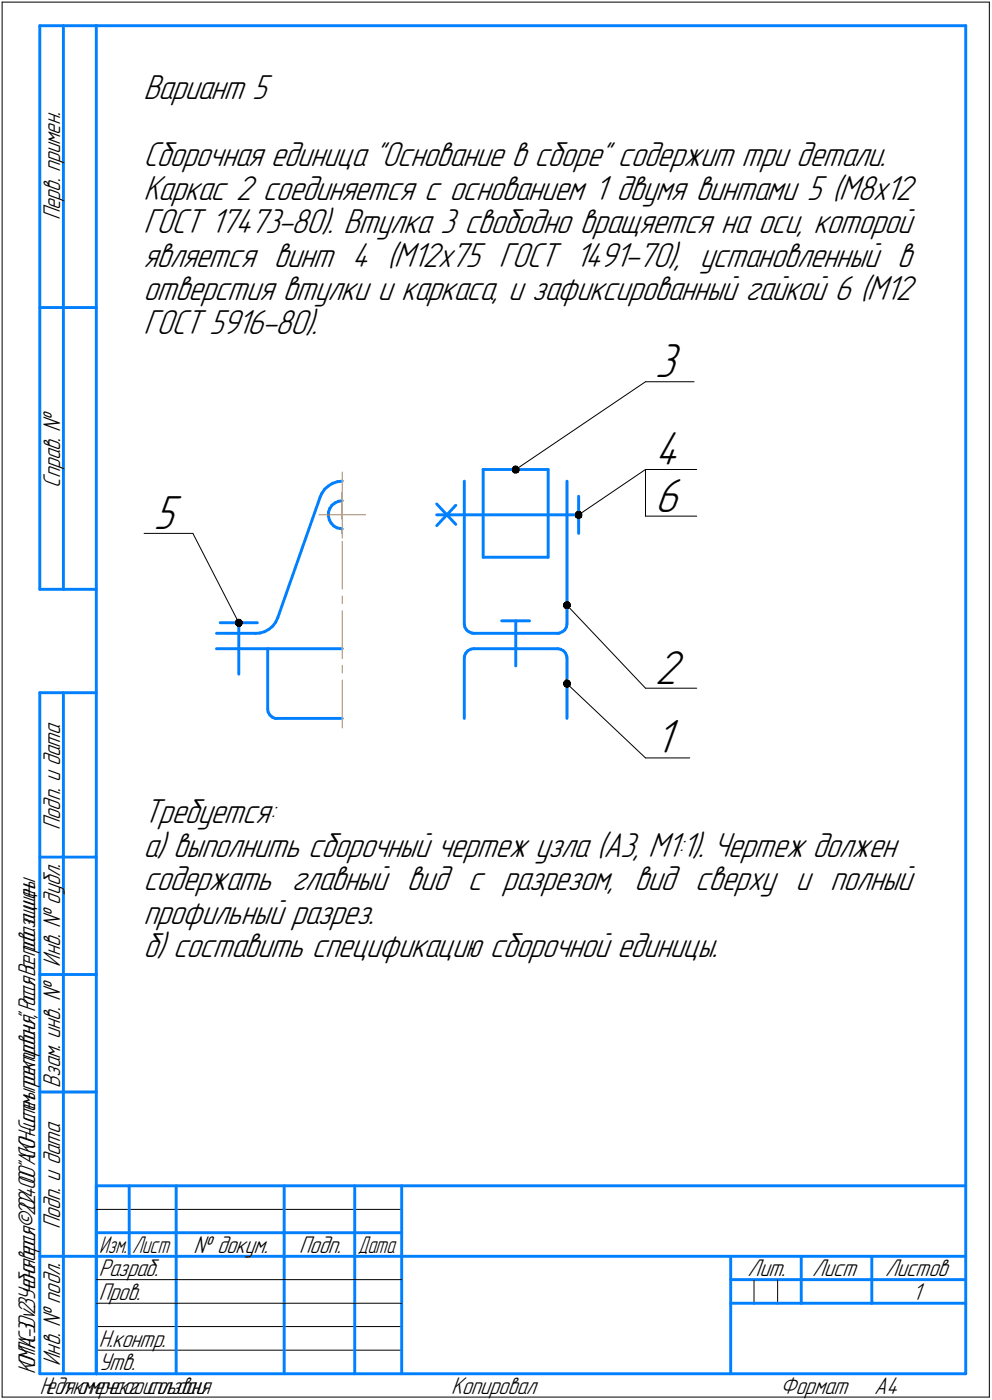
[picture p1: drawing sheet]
<svg xmlns="http://www.w3.org/2000/svg" width="211mm" height="298mm" viewBox="0 0 211 298" stroke-linecap="round" stroke-linejoin="round" font-family="sans-serif">
<g fill="none" stroke="#000" stroke-width=".21">
<path d="M.5 .5h210zM.5 .5v297zM210.5 .5v297zM109.7 100l27.6-18.7zM137.3 81.3h10.4zM137.3 100v9.9zM137.3 100h10.9zM30.6 113.6h10.4zM41 113.6l9.8 19zM123.1 109.6l14.2-9.6zM137.3 109.9h10.9zM120.6 128.9l16.7 17.6z"/>
<path d="M120.6 145.6l16.7 15.8zM137.3 146.5h10.9zM137.3 161.4h9.5zM20.5 257.5h65zM20.5 272.5h17zM20.5 277.5h17zM37.5 272.5h23zM37.5 277.5h23zM60.5 272.5h15zM60.5 277.5h15zM75.5 272.5h10zM75.5 277.5h10z"/>
<path d="M160.4 272.5v5zM165.4 272.5v5zM.5 297.5h210zM20.5 282.4h65zM20.5 287.5h65z"/>
</g>
<g fill="none" stroke="#0080ff" stroke-width=".62">
<path d="M8.5 5.5v120zM8.5 5.5h12zM13.5 5.5v120zM20.5 5.5h185zM20.5 5.5v287zM205.5 5.5v287zM8.5 65.5h12zM102.8 100v18.6zM102.8 100h13.8zM116.6 100v18.6zM68.1 105.8l-9 25.7zM68.5 105l-.4 .8z"/>
<path d="M69.1 104.1l.8-.6zM69.1 104.1l-.6 .9zM69.9 109.1v.7zM69.9 109.8l.1 .9zM69.9 103.5l.9-.6zM70 110.7l.4 .7zM70.2 108.3l-.3 .8zM70.4 111.4l.6 .6zM70.6 107.6l.7-.5zM70.6 107.6l-.4 .7zM70.8 102.9l1-.3zM71 112l.7 .4z"/>
<path d="M71.3 107.1l.7-.4zM71.7 112.4l.8 .2zM71.8 102.6l1-.2zM72 106.7l.8-.1zM72.5 112.6h.3zM92.9 109.6h30.2zM92.9 107.3l4.1 4.3zM97 107.6l-4.1 4.3zM98.8 102.4v30.5zM102.8 118.6h13.8zM120.6 102.4v30.5zM123.1 105.7v3.9z"/>
<path d="M123.1 109.6v4zM8.5 125.5h12zM46.1 138.1h26.7zM46.1 134.8h8.3zM46.8 132.6h8zM50.8 132.6v10.9zM54.4 134.8h.9zM55.3 134.8l1-.3zM56.3 134.5l.9-.5zM57 138.1v12.9zM57.2 134l.8-.7zM58.6 132.5l-.6 .8z"/>
<path d="M59.1 131.5l-.5 1zM98.8 132.9l.1 .6zM98.8 139.6v.5zM98.9 133.5l.3 .6zM99.1 139l-.3 .6zM99.2 134.1l.5 .4zM99.5 138.6l.6-.4zM99.5 138.6l-.4 .4zM99.7 134.5l.7 .3zM100.1 138.2l.7-.1zM100.4 134.8h.4zM100.8 138.1h17.8z"/>
<path d="M100.8 134.8h17.8zM106.7 132.2h3zM109.7 132.2v9.6zM109.7 132.2h3zM118.6 138.1l.7 .1zM118.6 134.8h.4zM119 134.8l.7-.3zM119.3 138.2l.6 .4zM119.7 134.5l.5-.4zM119.9 138.6l.4 .4zM120.3 139l.3 .6zM120.5 133.5l-.3 .6z"/>
<path d="M120.6 139.6v.5zM120.6 132.9l-.1 .6zM8.5 147.5v145zM8.5 147.5h12zM13.5 147.5v145zM57 151l.1 .7zM57.1 151.7l.3 .5zM57.4 152.2l.5 .5zM57.9 152.7l.6 .3zM58.5 153h.4zM58.9 153h13.9zM98.8 140.1v12.9z"/>
<path d="M120.6 140.1v12.9zM8.5 182.5h12zM8.5 207.5h12zM8.5 232.5h12zM20.5 252.5h185zM20.5 252.5v40zM27.5 252.5v15zM37.5 252.5v25zM60.5 252.5v25zM75.5 252.5v25zM85.5 252.5v40zM8.5 267.5h12z"/>
<path d="M20.5 262.5h7zM20.5 267.5h7zM27.5 262.5h10zM27.5 267.5h10zM37.5 277.5v15zM37.5 262.5h23zM37.5 267.5h23zM60.5 277.5v15zM60.5 262.5h15zM60.5 267.5h15zM75.5 277.5v15zM75.5 262.5h10z"/>
<path d="M75.5 267.5h10zM85.5 267.5h120zM155.4 267.5v25zM155.4 272.5h15.1zM155.4 277.5h5zM160.4 277.5h5zM165.4 277.5h5.1zM170.5 267.5v10zM170.5 272.5h35zM170.5 277.5h15zM185.5 267.5v10zM185.5 277.5h20z"/>
<path d="M8.5 292.5h12zM20.5 292.5h185z"/>
</g>
<path d="M67.8 109.6h5zM72.8 115.3v10.1zM72.8 112.2v1.5zM72.8 100.5v10.1zM72.8 109.6h5zM72.8 104.6v5zM72.8 109.6v5zM72.8 130v10.2zM72.8 126.9v1.6zM72.8 144.8v10.2zM72.8 141.7v1.6z" fill="none" stroke="#ff8000" stroke-width=".21"/>
<g fill="#fff" stroke="#fff" stroke-width=".21">
<path d="M139.3 152.6h5.4zM139.3 152.7h5.4zM139.3 152.7h5.4zM139.3 152.8h5.4zM139.3 152.9h5.4zM139.3 152.9h5.4zM139.3 153h5.4zM139.3 153h5.4zM139.3 153.1h5.4zM139.3 153.1h5.4zM139.3 153.2h5.4zM139.3 153.2h5.4zM139.3 153.3h5.4zM139.3 153.4h5.4zM139.3 153.4h5.4zM139.3 153.5h5.4zM139.3 153.5h5.4zM139.3 153.6h5.4zM139.3 153.6h5.4zM139.3 153.7h5.4zM139.3 153.8h5.4zM139.3 153.8h5.4zM139.3 153.9h5.4zM139.3 153.9h5.4zM139.3 154h5.4zM139.3 154h5.4zM139.3 154.1h5.4zM139.3 154.1h5.4zM139.3 154.2h5.4zM139.3 154.3h5.4zM139.3 154.3h5.4zM139.3 154.4h5.4zM139.3 154.4h5.4zM139.3 154.5h5.4zM139.3 154.5h5.4zM139.3 154.6h5.4zM139.3 154.7h5.4zM139.3 154.7h5.4zM139.3 154.8h5.4zM139.3 154.8h5.4zM139.3 154.9h5.4zM139.3 154.9h5.4zM139.3 155h5.4zM139.3 155.1h5.4zM139.3 155.1h5.4zM139.3 155.2h5.4zM139.3 155.2h5.4zM139.3 155.3h5.4zM139.3 155.3h5.4zM139.3 155.4h5.4zM139.3 155.4h5.4zM139.3 155.5h5.4zM139.3 155.6h5.4zM139.3 155.6h5.4zM139.3 155.7h5.4zM139.3 155.7h5.4zM139.3 155.8h5.4zM139.3 155.8h5.4zM139.3 155.9h5.4zM139.3 156h5.4zM139.3 156h5.4zM139.3 156.1h5.4zM139.3 156.1h5.4zM139.3 156.2h5.4zM139.3 156.2h5.4zM139.3 156.3h5.4zM139.3 156.4h5.4zM139.3 156.4h5.4zM139.3 156.5h5.4zM139.3 156.5h5.4zM139.3 156.6h5.4zM139.3 156.6h5.4zM139.3 156.7h5.4zM139.3 156.7h5.4zM139.3 156.8h5.4zM139.3 156.9h5.4zM139.3 156.9h5.4zM139.3 157h5.4zM139.3 157h5.4zM139.3 157.1h5.4zM139.3 157.1h5.4zM139.3 157.2h5.4zM139.3 157.3h5.4zM139.3 157.3h5.4zM139.3 157.4h5.4zM139.3 157.4h5.4zM139.3 157.5h5.4zM139.3 157.5h5.4zM139.3 157.6h5.4zM139.3 157.6h5.4zM139.3 157.7h5.4zM139.3 157.8h5.4zM139.3 157.8h5.4zM139.3 157.9h5.4zM139.3 157.9h5.4zM139.3 158h5.4zM139.3 158h5.4zM139.3 158.1h5.4zM139.3 158.2h5.4zM139.3 158.2h5.4zM139.3 158.3h5.4zM139.3 158.3h5.4zM139.3 158.4h5.4zM139.3 158.4h5.4zM139.3 158.5h5.4zM139.3 158.6h5.4zM139.3 158.6h5.4zM139.3 158.7h5.4zM139.3 158.7h5.4zM139.3 158.8h5.4zM139.3 158.8h5.4zM139.3 158.9h5.4zM139.3 158.9h5.4zM139.3 159h5.4zM139.3 159.1h5.4zM139.3 159.1h5.4zM139.3 159.2h5.4zM139.3 159.2h5.4zM139.3 159.3h5.4zM139.3 159.3h5.4zM139.3 159.4h5.4zM139.3 159.5h5.4zM139.3 159.5h5.4zM139.3 159.6h5.4zM139.3 159.6h5.4zM139.3 159.7h5.4zM139.3 159.7h5.4zM139.3 159.8h5.4zM139.3 159.9h5.4zM139.3 159.9h5.4zM139.3 160h5.4zM139.3 160h5.4zM139.3 160.1h5.4zM139.3 160.1h5.4zM139.3 160.2h5.4zM139.3 160.2h5.4zM139.3 160.3h5.4zM139.3 160.4h5.4zM139.3 160.4h5.4zM139.3 160.5h5.4zM139.3 160.5h5.4zM139.3 160.6h5.4zM139.3 160.6h5.4zM139.3 160.7h5.4zM139.3 160.8h5.4zM139.3 160.8h5.4zM139.3 160.9h5.4zM139.3 160.9h5.4zM139.3 161h5.4zM139.3 161h5.4zM139.3 161.1h5.4zM139.3 161.1h5.4zM139.3 161.2h5.4zM139.3 161.3h5.4zM139.3 161.3h5.4zM139.3 161.4h5.4zM139.3 161.4h5.4zM139.3 161.5h5.4zM139.3 161.5h5.4zM139.3 161.6h5.4zM139.3 161.7h5.4zM139.3 161.7h5.4zM139.3 161.8h5.4zM139.3 161.8h5.4zM139.3 161.9h5.4zM139.3 161.9h5.4zM139.3 162h5.4zM139.3 162.1h5.4zM139.3 162.1h5.4zM139.3 162.2h5.4zM139.3 162.2h5.4zM139.3 162.3h5.4zM139.3 162.3h5.4zM139.3 162.4h5.4zM139.3 162.4h5.4z"/>
<path d="M139.3 137.8h6.9zM139.3 137.8h6.9zM139.3 137.9h6.9zM139.3 138h6.9zM139.3 138h6.9zM139.3 138.1h6.9zM139.3 138.1h6.9zM139.3 138.2h6.9zM139.3 138.2h6.9zM139.3 138.3h6.9zM139.3 138.3h6.9zM139.3 138.4h6.9zM139.3 138.5h6.9zM139.3 138.5h6.9zM139.3 138.6h6.9zM139.3 138.6h6.9zM139.3 138.7h6.9zM139.3 138.7h6.9zM139.3 138.8h6.9zM139.3 138.9h6.9zM139.3 138.9h6.9zM139.3 139h6.9zM139.3 139h6.9zM139.3 139.1h6.9zM139.3 139.1h6.9zM139.3 139.2h6.9zM139.3 139.2h6.9zM139.3 139.3h6.9zM139.3 139.4h6.9zM139.3 139.4h6.9zM139.3 139.5h6.9zM139.3 139.5h6.9zM139.3 139.6h6.9zM139.3 139.6h6.9zM139.3 139.7h6.9zM139.3 139.8h6.9zM139.3 139.8h6.9zM139.3 139.9h6.9zM139.3 139.9h6.9zM139.3 140h6.9zM139.3 140h6.9zM139.3 140.1h6.9zM139.3 140.2h6.9zM139.3 140.2h6.9zM139.3 140.3h6.9zM139.3 140.3h6.9zM139.3 140.4h6.9zM139.3 140.4h6.9zM139.3 140.5h6.9zM139.3 140.5h6.9zM139.3 140.6h6.9zM139.3 140.7h6.9zM139.3 140.7h6.9zM139.3 140.8h6.9zM139.3 140.8h6.9zM139.3 140.9h6.9zM139.3 140.9h6.9zM139.3 141h6.9zM139.3 141.1h6.9zM139.3 141.1h6.9zM139.3 141.2h6.9zM139.3 141.2h6.9zM139.3 141.3h6.9zM139.3 141.3h6.9zM139.3 141.4h6.9zM139.3 141.4h6.9zM139.3 141.5h6.9zM139.3 141.6h6.9zM139.3 141.6h6.9zM139.3 141.7h6.9zM139.3 141.7h6.9zM139.3 141.8h6.9zM139.3 141.8h6.9zM139.3 141.9h6.9zM139.3 142h6.9zM139.3 142h6.9zM139.3 142.1h6.9zM139.3 142.1h6.9zM139.3 142.2h6.9zM139.3 142.2h6.9zM139.3 142.3h6.9zM139.3 142.4h6.9zM139.3 142.4h6.9zM139.3 142.5h6.9zM139.3 142.5h6.9zM139.3 142.6h6.9zM139.3 142.6h6.9zM139.3 142.7h6.9zM139.3 142.7h6.9zM139.3 142.8h6.9zM139.3 142.9h6.9zM139.3 142.9h6.9zM139.3 143h6.9zM139.3 143h6.9zM139.3 143.1h6.9zM139.3 143.1h6.9zM139.3 143.2h6.9zM139.3 143.3h6.9zM139.3 143.3h6.9zM139.3 143.4h6.9zM139.3 143.4h6.9zM139.3 143.5h6.9zM139.3 143.5h6.9zM139.3 143.6h6.9zM139.3 143.7h6.9zM139.3 143.7h6.9zM139.3 143.8h6.9zM139.3 143.8h6.9zM139.3 143.9h6.9zM139.3 143.9h6.9zM139.3 144h6.9zM139.3 144h6.9zM139.3 144.1h6.9zM139.3 144.2h6.9zM139.3 144.2h6.9zM139.3 144.3h6.9zM139.3 144.3h6.9zM139.3 144.4h6.9zM139.3 144.4h6.9zM139.3 144.5h6.9zM139.3 144.6h6.9zM139.3 144.6h6.9zM139.3 144.7h6.9zM139.3 144.7h6.9zM139.3 144.8h6.9zM139.3 144.8h6.9zM139.3 144.9h6.9zM139.3 144.9h6.9zM139.3 145h6.9zM139.3 145.1h6.9zM139.3 145.1h6.9zM139.3 145.2h6.9zM139.3 145.2h6.9zM139.3 145.3h6.9zM139.3 145.3h6.9zM139.3 145.4h6.9zM139.3 145.5h6.9zM139.3 145.5h6.9zM139.3 145.6h6.9zM139.3 145.6h6.9zM139.3 145.7h6.9zM139.3 145.7h6.9zM139.3 145.8h6.9zM139.3 145.9h6.9zM139.3 145.9h6.9zM139.3 146h6.9zM139.3 146h6.9zM139.3 146.1h6.9zM139.3 146.1h6.9zM139.3 146.2h6.9zM139.3 146.2h6.9zM139.3 146.3h6.9zM139.3 146.4h6.9zM139.3 146.4h6.9zM139.3 146.5h6.9zM139.3 146.5h6.9zM139.3 146.6h6.9zM139.3 146.6h6.9zM139.3 146.7h6.9zM139.3 146.8h6.9zM139.3 146.8h6.9zM139.3 146.9h6.9zM139.3 146.9h6.9zM139.3 147h6.9zM139.3 147h6.9zM139.3 147.1h6.9zM139.3 147.2h6.9zM139.3 147.2h6.9zM139.3 147.3h6.9zM139.3 147.3h6.9zM139.3 147.4h6.9zM139.3 147.4h6.9zM139.3 147.5h6.9zM139.3 147.5h6.9zM139.3 147.6h6.9z"/>
<path d="M139.3 72.5h6.4zM139.3 72.6h6.4zM139.3 72.6h6.4zM139.3 72.7h6.4zM139.3 72.8h6.4zM139.3 72.8h6.4zM139.3 72.9h6.4zM139.3 72.9h6.4zM139.3 73h6.4zM139.3 73h6.4zM139.3 73.1h6.4zM139.3 73.2h6.4zM139.3 73.2h6.4zM139.3 73.3h6.4zM139.3 73.3h6.4zM139.3 73.4h6.4zM139.3 73.4h6.4zM139.3 73.5h6.4zM139.3 73.5h6.4zM139.3 73.6h6.4zM139.3 73.7h6.4zM139.3 73.7h6.4zM139.3 73.8h6.4zM139.3 73.8h6.4zM139.3 73.9h6.4zM139.3 73.9h6.4zM139.3 74h6.4zM139.3 74.1h6.4zM139.3 74.1h6.4zM139.3 74.2h6.4zM139.3 74.2h6.4zM139.3 74.3h6.4zM139.3 74.3h6.4zM139.3 74.4h6.4zM139.3 74.5h6.4zM139.3 74.5h6.4zM139.3 74.6h6.4zM139.3 74.6h6.4zM139.3 74.7h6.4zM139.3 74.7h6.4zM139.3 74.8h6.4zM139.3 74.8h6.4zM139.3 74.9h6.4zM139.3 75h6.4zM139.3 75h6.4zM139.3 75.1h6.4zM139.3 75.1h6.4zM139.3 75.2h6.4zM139.3 75.2h6.4zM139.3 75.3h6.4zM139.3 75.4h6.4zM139.3 75.4h6.4zM139.3 75.5h6.4zM139.3 75.5h6.4zM139.3 75.6h6.4zM139.3 75.6h6.4zM139.3 75.7h6.4zM139.3 75.7h6.4zM139.3 75.8h6.4zM139.3 75.9h6.4zM139.3 75.9h6.4zM139.3 76h6.4zM139.3 76h6.4zM139.3 76.1h6.4zM139.3 76.1h6.4zM139.3 76.2h6.4zM139.3 76.3h6.4zM139.3 76.3h6.4zM139.3 76.4h6.4zM139.3 76.4h6.4zM139.3 76.5h6.4zM139.3 76.5h6.4zM139.3 76.6h6.4zM139.3 76.7h6.4zM139.3 76.7h6.4zM139.3 76.8h6.4zM139.3 76.8h6.4zM139.3 76.9h6.4zM139.3 76.9h6.4zM139.3 77h6.4zM139.3 77h6.4zM139.3 77.1h6.4zM139.3 77.2h6.4zM139.3 77.2h6.4zM139.3 77.3h6.4zM139.3 77.3h6.4zM139.3 77.4h6.4zM139.3 77.4h6.4zM139.3 77.5h6.4zM139.3 77.6h6.4zM139.3 77.6h6.4zM139.3 77.7h6.4zM139.3 77.7h6.4zM139.3 77.8h6.4zM139.3 77.8h6.4zM139.3 77.9h6.4zM139.3 77.9h6.4zM139.3 78h6.4zM139.3 78.1h6.4zM139.3 78.1h6.4zM139.3 78.2h6.4zM139.3 78.2h6.4zM139.3 78.3h6.4zM139.3 78.3h6.4zM139.3 78.4h6.4zM139.3 78.5h6.4zM139.3 78.5h6.4zM139.3 78.6h6.4zM139.3 78.6h6.4zM139.3 78.7h6.4zM139.3 78.7h6.4zM139.3 78.8h6.4zM139.3 78.9h6.4zM139.3 78.9h6.4zM139.3 79h6.4zM139.3 79h6.4zM139.3 79.1h6.4zM139.3 79.1h6.4zM139.3 79.2h6.4zM139.3 79.2h6.4zM139.3 79.3h6.4zM139.3 79.4h6.4zM139.3 79.4h6.4zM139.3 79.5h6.4zM139.3 79.5h6.4zM139.3 79.6h6.4zM139.3 79.6h6.4zM139.3 79.7h6.4zM139.3 79.8h6.4zM139.3 79.8h6.4zM139.3 79.9h6.4zM139.3 79.9h6.4zM139.3 80h6.4zM139.3 80h6.4zM139.3 80.1h6.4zM139.3 80.2h6.4zM139.3 80.2h6.4zM139.3 80.3h6.4zM139.3 80.3h6.4zM139.3 80.4h6.4zM139.3 80.4h6.4zM139.3 80.5h6.4zM139.3 80.5h6.4zM139.3 80.6h6.4zM139.3 80.7h6.4zM139.3 80.7h6.4zM139.3 80.8h6.4zM139.3 80.8h6.4zM139.3 80.9h6.4zM139.3 80.9h6.4zM139.3 81h6.4zM139.3 81.1h6.4zM139.3 81.1h6.4zM139.3 81.2h6.4zM139.3 81.2h6.4zM139.3 81.3h6.4zM139.3 81.3h6.4zM139.3 81.4h6.4zM139.3 81.4h6.4zM139.3 81.5h6.4zM139.3 81.6h6.4zM139.3 81.6h6.4zM139.3 81.7h6.4zM139.3 81.7h6.4zM139.3 81.8h6.4zM139.3 81.8h6.4zM139.3 81.9h6.4zM139.3 82h6.4zM139.3 82h6.4zM139.3 82.1h6.4zM139.3 82.1h6.4zM139.3 82.2h6.4zM139.3 82.2h6.4zM139.3 82.3h6.4zM139.3 82.4h6.4z"/>
<path d="M139.3 91.2h6.9zM139.3 91.3h6.9zM139.3 91.3h6.9zM139.3 91.4h6.9zM139.3 91.4h6.9zM139.3 91.5h6.9zM139.3 91.6h6.9zM139.3 91.6h6.9zM139.3 91.7h6.9zM139.3 91.7h6.9zM139.3 91.8h6.9zM139.3 91.8h6.9zM139.3 91.9h6.9zM139.3 91.9h6.9zM139.3 92h6.9zM139.3 92.1h6.9zM139.3 92.1h6.9zM139.3 92.2h6.9zM139.3 92.2h6.9zM139.3 92.3h6.9zM139.3 92.3h6.9zM139.3 92.4h6.9zM139.3 92.5h6.9zM139.3 92.5h6.9zM139.3 92.6h6.9zM139.3 92.6h6.9zM139.3 92.7h6.9zM139.3 92.7h6.9zM139.3 92.8h6.9zM139.3 92.9h6.9zM139.3 92.9h6.9zM139.3 93h6.9zM139.3 93h6.9zM139.3 93.1h6.9zM139.3 93.1h6.9zM139.3 93.2h6.9zM139.3 93.2h6.9zM139.3 93.3h6.9zM139.3 93.4h6.9zM139.3 93.4h6.9zM139.3 93.5h6.9zM139.3 93.5h6.9zM139.3 93.6h6.9zM139.3 93.6h6.9zM139.3 93.7h6.9zM139.3 93.8h6.9zM139.3 93.8h6.9zM139.3 93.9h6.9zM139.3 93.9h6.9zM139.3 94h6.9zM139.3 94h6.9zM139.3 94.1h6.9zM139.3 94.1h6.9zM139.3 94.2h6.9zM139.3 94.3h6.9zM139.3 94.3h6.9zM139.3 94.4h6.9zM139.3 94.4h6.9zM139.3 94.5h6.9zM139.3 94.5h6.9zM139.3 94.6h6.9zM139.3 94.7h6.9zM139.3 94.7h6.9zM139.3 94.8h6.9zM139.3 94.8h6.9zM139.3 94.9h6.9zM139.3 94.9h6.9zM139.3 95h6.9zM139.3 95.1h6.9zM139.3 95.1h6.9zM139.3 95.2h6.9zM139.3 95.2h6.9zM139.3 95.3h6.9zM139.3 95.3h6.9zM139.3 95.4h6.9zM139.3 95.4h6.9zM139.3 95.5h6.9zM139.3 95.6h6.9zM139.3 95.6h6.9zM139.3 95.7h6.9zM139.3 95.7h6.9zM139.3 95.8h6.9zM139.3 95.8h6.9zM139.3 95.9h6.9zM139.3 96h6.9zM139.3 96h6.9zM139.3 96.1h6.9zM139.3 96.1h6.9zM139.3 96.2h6.9zM139.3 96.2h6.9zM139.3 96.3h6.9zM139.3 96.4h6.9zM139.3 96.4h6.9zM139.3 96.5h6.9zM139.3 96.5h6.9zM139.3 96.6h6.9zM139.3 96.6h6.9zM139.3 96.7h6.9zM139.3 96.7h6.9zM139.3 96.8h6.9zM139.3 96.9h6.9zM139.3 96.9h6.9zM139.3 97h6.9zM139.3 97h6.9zM139.3 97.1h6.9zM139.3 97.1h6.9zM139.3 97.2h6.9zM139.3 97.3h6.9zM139.3 97.3h6.9zM139.3 97.4h6.9zM139.3 97.4h6.9zM139.3 97.5h6.9zM139.3 97.5h6.9zM139.3 97.6h6.9zM139.3 97.6h6.9zM139.3 97.7h6.9zM139.3 97.8h6.9zM139.3 97.8h6.9zM139.3 97.9h6.9zM139.3 97.9h6.9zM139.3 98h6.9zM139.3 98h6.9zM139.3 98.1h6.9zM139.3 98.2h6.9zM139.3 98.2h6.9zM139.3 98.3h6.9zM139.3 98.3h6.9zM139.3 98.4h6.9zM139.3 98.4h6.9zM139.3 98.5h6.9zM139.3 98.6h6.9zM139.3 98.6h6.9zM139.3 98.7h6.9zM139.3 98.7h6.9zM139.3 98.8h6.9zM139.3 98.8h6.9zM139.3 98.9h6.9zM139.3 98.9h6.9zM139.3 99h6.9zM139.3 99.1h6.9zM139.3 99.1h6.9zM139.3 99.2h6.9zM139.3 99.2h6.9zM139.3 99.3h6.9zM139.3 99.3h6.9zM139.3 99.4h6.9zM139.3 99.5h6.9zM139.3 99.5h6.9zM139.3 99.6h6.9zM139.3 99.6h6.9zM139.3 99.7h6.9zM139.3 99.7h6.9zM139.3 99.8h6.9zM139.3 99.9h6.9zM139.3 99.9h6.9zM139.3 100h6.9zM139.3 100h6.9zM139.3 100.1h6.9zM139.3 100.1h6.9zM139.3 100.2h6.9zM139.3 100.2h6.9zM139.3 100.3h6.9zM139.3 100.4h6.9zM139.3 100.4h6.9zM139.3 100.5h6.9zM139.3 100.5h6.9zM139.3 100.6h6.9zM139.3 100.6h6.9zM139.3 100.7h6.9zM139.3 100.8h6.9zM139.3 100.8h6.9zM139.3 100.9h6.9zM139.3 100.9h6.9zM139.3 101h6.9zM139.3 101h6.9zM139.3 101.1h6.9z"/>
<path d="M139.3 101.1h6.9zM139.3 101.2h6.9zM139.3 101.3h6.9zM139.3 101.3h6.9zM139.3 101.4h6.9zM139.3 101.4h6.9zM139.3 101.5h6.9zM139.3 101.5h6.9zM139.3 101.6h6.9zM139.3 101.7h6.9zM139.3 101.7h6.9zM139.3 101.8h6.9zM139.3 101.8h6.9zM139.3 101.9h6.9zM139.3 101.9h6.9zM139.3 102h6.9zM139.3 102.1h6.9zM139.3 102.1h6.9zM139.3 102.2h6.9zM139.3 102.2h6.9zM139.3 102.3h6.9zM139.3 102.3h6.9zM139.3 102.4h6.9zM139.3 102.4h6.9zM139.3 102.5h6.9zM139.3 102.6h6.9zM139.3 102.6h6.9zM139.3 102.7h6.9zM139.3 102.7h6.9zM139.3 102.8h6.9zM139.3 102.8h6.9zM139.3 102.9h6.9zM139.3 103h6.9zM139.3 103h6.9zM139.3 103.1h6.9zM139.3 103.1h6.9zM139.3 103.2h6.9zM139.3 103.2h6.9zM139.3 103.3h6.9zM139.3 103.3h6.9zM139.3 103.4h6.9zM139.3 103.5h6.9zM139.3 103.5h6.9zM139.3 103.6h6.9zM139.3 103.6h6.9zM139.3 103.7h6.9zM139.3 103.7h6.9zM139.3 103.8h6.9zM139.3 103.9h6.9zM139.3 103.9h6.9zM139.3 104h6.9zM139.3 104h6.9zM139.3 104.1h6.9zM139.3 104.1h6.9zM139.3 104.2h6.9zM139.3 104.3h6.9zM139.3 104.3h6.9zM139.3 104.4h6.9zM139.3 104.4h6.9zM139.3 104.5h6.9zM139.3 104.5h6.9zM139.3 104.6h6.9zM139.3 104.6h6.9zM139.3 104.7h6.9zM139.3 104.8h6.9zM139.3 104.8h6.9zM139.3 104.9h6.9zM139.3 104.9h6.9zM139.3 105h6.9zM139.3 105h6.9zM139.3 105.1h6.9zM139.3 105.2h6.9zM139.3 105.2h6.9zM139.3 105.3h6.9zM139.3 105.3h6.9zM139.3 105.4h6.9zM139.3 105.4h6.9zM139.3 105.5h6.9zM139.3 105.6h6.9zM139.3 105.6h6.9zM139.3 105.7h6.9zM139.3 105.7h6.9zM139.3 105.8h6.9zM139.3 105.8h6.9zM139.3 105.9h6.9zM139.3 105.9h6.9zM139.3 106h6.9zM139.3 106.1h6.9zM139.3 106.1h6.9zM139.3 106.2h6.9zM139.3 106.2h6.9zM139.3 106.3h6.9zM139.3 106.3h6.9zM139.3 106.4h6.9zM139.3 106.5h6.9zM139.3 106.5h6.9zM139.3 106.6h6.9zM139.3 106.6h6.9zM139.3 106.7h6.9zM139.3 106.7h6.9zM139.3 106.8h6.9zM139.3 106.8h6.9zM139.3 106.9h6.9zM139.3 107h6.9zM139.3 107h6.9zM139.3 107.1h6.9zM139.3 107.1h6.9zM139.3 107.2h6.9zM139.3 107.2h6.9zM139.3 107.3h6.9zM139.3 107.4h6.9zM139.3 107.4h6.9zM139.3 107.5h6.9zM139.3 107.5h6.9zM139.3 107.6h6.9zM139.3 107.6h6.9zM139.3 107.7h6.9zM139.3 107.8h6.9zM139.3 107.8h6.9zM139.3 107.9h6.9zM139.3 107.9h6.9zM139.3 108h6.9zM139.3 108h6.9zM139.3 108.1h6.9zM139.3 108.1h6.9zM139.3 108.2h6.9zM139.3 108.3h6.9zM139.3 108.3h6.9zM139.3 108.4h6.9zM139.3 108.4h6.9zM139.3 108.5h6.9zM139.3 108.5h6.9zM139.3 108.6h6.9zM139.3 108.7h6.9zM139.3 108.7h6.9zM139.3 108.8h6.9zM139.3 108.8h6.9zM139.3 108.9h6.9zM139.3 108.9h6.9zM139.3 109h6.9zM139.3 109.1h6.9zM139.3 109.1h6.9zM139.3 109.2h6.9zM139.3 109.2h6.9zM139.3 109.3h6.9zM139.3 109.3h6.9zM139.3 109.4h6.9zM139.3 109.4h6.9zM139.3 109.5h6.9zM139.3 109.6h6.9zM139.3 109.6h6.9zM139.3 109.7h6.9zM139.3 109.7h6.9zM139.3 109.8h6.9zM139.3 109.8h6.9zM139.3 109.9h6.9zM139.3 110h6.9zM139.3 110h6.9zM139.3 110.1h6.9zM139.3 110.1h6.9zM139.3 110.2h6.9zM139.3 110.2h6.9zM139.3 110.3h6.9zM139.3 110.3h6.9zM139.3 110.4h6.9zM139.3 110.5h6.9zM139.3 110.5h6.9zM139.3 110.6h6.9zM139.3 110.6h6.9zM139.3 110.7h6.9zM139.3 110.7h6.9zM139.3 110.8h6.9zM139.3 110.9h6.9zM139.3 110.9h6.9zM139.3 111h6.9z"/>
<path d="M32.7 104.8h6.4zM32.7 104.9h6.4zM32.7 104.9h6.4zM32.7 105h6.4zM32.7 105h6.4zM32.7 105.1h6.4zM32.7 105.2h6.4zM32.7 105.2h6.4zM32.7 105.3h6.4zM32.7 105.3h6.4zM32.7 105.4h6.4zM32.7 105.4h6.4zM32.7 105.5h6.4zM32.7 105.6h6.4zM32.7 105.6h6.4zM32.7 105.7h6.4zM32.7 105.7h6.4zM32.7 105.8h6.4zM32.7 105.8h6.4zM32.7 105.9h6.4zM32.7 105.9h6.4zM32.7 106h6.4zM32.7 106.1h6.4zM32.7 106.1h6.4zM32.7 106.2h6.4zM32.7 106.2h6.4zM32.7 106.3h6.4zM32.7 106.3h6.4zM32.7 106.4h6.4zM32.7 106.5h6.4zM32.7 106.5h6.4zM32.7 106.6h6.4zM32.7 106.6h6.4zM32.7 106.7h6.4zM32.7 106.7h6.4zM32.7 106.8h6.4zM32.7 106.8h6.4zM32.7 106.9h6.4zM32.7 107h6.4zM32.7 107h6.4zM32.7 107.1h6.4zM32.7 107.1h6.4zM32.7 107.2h6.4zM32.7 107.2h6.4zM32.7 107.3h6.4zM32.7 107.4h6.4zM32.7 107.4h6.4zM32.7 107.5h6.4zM32.7 107.5h6.4zM32.7 107.6h6.4zM32.7 107.6h6.4zM32.7 107.7h6.4zM32.7 107.8h6.4zM32.7 107.8h6.4zM32.7 107.9h6.4zM32.7 107.9h6.4zM32.7 108h6.4zM32.7 108h6.4zM32.7 108.1h6.4zM32.7 108.1h6.4zM32.7 108.2h6.4zM32.7 108.3h6.4zM32.7 108.3h6.4zM32.7 108.4h6.4zM32.7 108.4h6.4zM32.7 108.5h6.4zM32.7 108.5h6.4zM32.7 108.6h6.4zM32.7 108.7h6.4zM32.7 108.7h6.4zM32.7 108.8h6.4zM32.7 108.8h6.4zM32.7 108.9h6.4zM32.7 108.9h6.4zM32.7 109h6.4zM32.7 109.1h6.4zM32.7 109.1h6.4zM32.7 109.2h6.4zM32.7 109.2h6.4zM32.7 109.3h6.4zM32.7 109.3h6.4zM32.7 109.4h6.4zM32.7 109.4h6.4zM32.7 109.5h6.4zM32.7 109.6h6.4zM32.7 109.6h6.4zM32.7 109.7h6.4zM32.7 109.7h6.4zM32.7 109.8h6.4zM32.7 109.8h6.4zM32.7 109.9h6.4zM32.7 110h6.4zM32.7 110h6.4zM32.7 110.1h6.4zM32.7 110.1h6.4zM32.7 110.2h6.4zM32.7 110.2h6.4zM32.7 110.3h6.4zM32.7 110.3h6.4zM32.7 110.4h6.4zM32.7 110.5h6.4zM32.7 110.5h6.4zM32.7 110.6h6.4zM32.7 110.6h6.4zM32.7 110.7h6.4zM32.7 110.7h6.4zM32.7 110.8h6.4zM32.7 110.9h6.4zM32.7 110.9h6.4zM32.7 111h6.4zM32.7 111h6.4zM32.7 111.1h6.4zM32.7 111.1h6.4zM32.7 111.2h6.4zM32.7 111.3h6.4zM32.7 111.3h6.4zM32.7 111.4h6.4zM32.7 111.4h6.4zM32.7 111.5h6.4zM32.7 111.5h6.4zM32.7 111.6h6.4zM32.7 111.6h6.4zM32.7 111.7h6.4zM32.7 111.8h6.4zM32.7 111.8h6.4zM32.7 111.9h6.4zM32.7 111.9h6.4zM32.7 112h6.4zM32.7 112h6.4zM32.7 112.1h6.4zM32.7 112.2h6.4zM32.7 112.2h6.4zM32.7 112.3h6.4zM32.7 112.3h6.4zM32.7 112.4h6.4zM32.7 112.4h6.4zM32.7 112.5h6.4zM32.7 112.6h6.4zM32.7 112.6h6.4zM32.7 112.7h6.4zM32.7 112.7h6.4zM32.7 112.8h6.4zM32.7 112.8h6.4zM32.7 112.9h6.4zM32.7 112.9h6.4zM32.7 113h6.4zM32.7 113.1h6.4zM32.7 113.1h6.4zM32.7 113.2h6.4zM32.7 113.2h6.4zM32.7 113.3h6.4zM32.7 113.3h6.4zM32.7 113.4h6.4zM32.7 113.5h6.4zM32.7 113.5h6.4zM32.7 113.6h6.4zM32.7 113.6h6.4zM32.7 113.7h6.4zM32.7 113.7h6.4zM32.7 113.8h6.4zM32.7 113.8h6.4zM32.7 113.9h6.4zM32.7 114h6.4zM32.7 114h6.4zM32.7 114.1h6.4zM32.7 114.1h6.4zM32.7 114.2h6.4zM32.7 114.2h6.4zM32.7 114.3h6.4zM32.7 114.4h6.4zM32.7 114.4h6.4zM32.7 114.5h6.4zM32.7 114.5h6.4zM32.7 114.6h6.4zM32.7 114.6h6.4z"/>
</g>
<g fill="#000" stroke="#000" stroke-width=".21">
<path d="M109.5 99.2h.3zM109.4 99.3h.7zM109.2 99.3h.9zM109.2 99.4h1zM109.2 99.5h1zM109.1 99.5h1.2zM109.1 99.6h1.2zM109.1 99.6h1.3zM109 99.7h1.4zM109 99.7h1.5zM109 99.8h1.5zM109 99.9h1.5zM108.9 99.9h1.6zM108.9 100h1.6zM108.9 100h1.6zM108.9 100.1h1.6zM108.9 100.1h1.6zM108.9 100.2h1.6zM109 100.2h1.5zM109 100.3h1.5zM109.1 100.4h1.3zM109.1 100.4h1.2zM109.1 100.5h1.2zM109.2 100.5h1.1zM109.2 100.6h1zM109.3 100.6h.8zM109.3 100.7h.7z"/>
<path d="M122.9 108.9h.5zM122.8 108.9h.7zM122.6 109h1zM122.6 109.1h1zM122.5 109.1h1.2zM122.5 109.2h1.2zM122.4 109.2h1.4zM122.4 109.3h1.4zM122.4 109.3h1.4zM122.4 109.4h1.4zM122.4 109.4h1.4zM122.4 109.5h1.4zM122.4 109.6h1.4zM122.4 109.6h1.4zM122.4 109.7h1.4zM122.3 109.7h1.5zM122.4 109.8h1.4zM122.4 109.8h1.4zM122.4 109.9h1.4zM122.4 110h1.4zM122.4 110h1.4zM122.4 110.1h1.3zM122.4 110.1h1.3zM122.5 110.2h1.2zM122.6 110.2h1zM122.7 110.3h.8zM122.8 110.3h.6z"/>
<path d="M50.6 131.9h.4zM50.4 131.9h.7zM50.3 132h1zM50.3 132h1zM50.2 132.1h1.2zM50.2 132.1h1.2zM50.1 132.2h1.4zM50.1 132.2h1.4zM50.1 132.3h1.4zM50.1 132.4h1.4zM50.1 132.4h1.5zM50.1 132.5h1.5zM50.1 132.5h1.5zM50 132.6h1.6zM50.1 132.6h1.5zM50.1 132.7h1.5zM50.1 132.8h1.5zM50.1 132.8h1.4zM50.1 132.9h1.4zM50.1 132.9h1.4zM50.1 133h1.4zM50.2 133h1.3zM50.2 133.1h1.2zM50.3 133.2h1.1zM50.3 133.2h1zM50.4 133.3h.9zM50.4 133.3h.8zM50.6 133.4h.4z"/>
<path d="M120.4 128.1h.5zM120.3 128.2h.7zM120.2 128.2h.9zM120 128.3h1.2zM120 128.4h1.2zM120 128.4h1.2zM119.9 128.5h1.4zM119.9 128.5h1.4zM119.9 128.6h1.5zM119.9 128.6h1.5zM119.8 128.7h1.6zM119.8 128.7h1.6zM119.8 128.8h1.6zM119.8 128.9h1.6zM119.8 128.9h1.6zM119.8 129h1.6zM119.8 129h1.6zM119.8 129.1h1.6zM119.8 129.1h1.6zM119.9 129.2h1.4zM119.9 129.3h1.3zM120 129.3h1.2zM120.1 129.4h1.1zM120.1 129.4h1zM120.1 129.5h1zM120.2 129.5h.8zM120.3 129.6h.6z"/>
<path d="M120.3 144.8h.4zM120.3 144.8h.6zM120.2 144.9h.8zM120.2 144.9h.9zM120.1 145h1.1zM120 145.1h1.2zM120 145.1h1.2zM119.9 145.2h1.4zM119.9 145.2h1.5zM119.9 145.3h1.5zM119.9 145.3h1.5zM119.8 145.4h1.6zM119.9 145.5h1.5zM119.9 145.5h1.5zM119.9 145.6h1.5zM119.9 145.6h1.5zM119.9 145.7h1.5zM119.9 145.7h1.5zM119.9 145.8h1.5zM119.9 145.9h1.5zM119.9 145.9h1.4zM120 146h1.3zM120 146h1.2zM120.1 146.1h1.1zM120.1 146.1h1zM120.1 146.2h1zM120.3 146.2h.7zM120.4 146.3h.5z"/>
</g>
<g font-size="10.8">
<text x="139.3" y="80.3">3</text>
<text x="139.3" y="99">4</text>
<text x="32.7" y="112.6">5</text>
<text x="139.3" y="108.9">6</text>
<text x="139.3" y="145.6">2</text>
<text x="139.3" y="160.4">1</text>
</g>
<g font-size="7.8">
<text x="30.5" y="21.1">Вариант 5</text>
<text x="30.5" y="35.4">Сборочная единица &quot;Основание в сборе&quot; содержит три детали.</text>
<text x="30.5" y="42.5">Каркас 2 соединяется с основанием 1 двумя винтами 5 (М8х12</text>
<text x="30.5" y="49.6">ГОСТ 17473-80). Втулка 3 свободно вращяется на оси, которой</text>
<text x="30.5" y="56.8">является винт 4 (М12х75 ГОСТ 1491-70), установленный в</text>
<text x="30.5" y="63.9">отверстия втулки и каркаса, и зафиксированный гайкой 6 (М12</text>
<text x="30.5" y="71.1">ГОСТ 5916-80).</text>
<text x="30.5" y="175.3">Требуется:</text>
<text x="30.5" y="182.5">а) выполнить сборочный чертеж узла (А3, М1:1). Чертеж должен</text>
<text x="30.5" y="189.6">содержать главный вид с разрезом, вид сверху и полный</text>
<text x="30.5" y="196.7">профильный разрез.</text>
<text x="30.5" y="203.9">б) составить спецификацию сборочной единицы.</text>
</g>
<g font-size="5.5">
<text x="12.8" y="46.9" transform="rotate(-90 12.8 46.9)">Перв. примен.</text>
<text x="12.8" y="103.8" transform="rotate(-90 12.8 103.8)">Справ. №</text>
<text x="12.8" y="176.7" transform="rotate(-90 12.8 176.7)">Подп. и дата</text>
<text x="12.8" y="205.8" transform="rotate(-90 12.8 205.8)">Инв. № дубл.</text>
<text x="12.8" y="231.6" transform="rotate(-90 12.8 231.6)">Взам. инв. №</text>
<text x="12.8" y="261.7" transform="rotate(-90 12.8 261.7)">Подп. и дата</text>
<text x="41.2" y="266.8">№ докум.</text>
<text x="63.6" y="266.8">Подп.</text>
<text x="21" y="271.8">Разраб.</text>
<text x="159.1" y="271.8">Лит.</text>
<text x="172.8" y="271.8">Лист</text>
<text x="188.3" y="271.8">Листов</text>
<text x="21" y="276.8">Пров.</text>
<text x="194.1" y="276.8">1</text>
<text x="21" y="286.8">Н.контр.</text>
<text x="12.8" y="290.8" transform="rotate(-90 12.8 290.8)">Инв. № подл.</text>
<text x="21" y="291.8">Утв.</text>
<text x="96" y="296.8">Копировал</text>
<text x="166" y="296.8">Формат</text>
<text x="186" y="296.8">A4</text>
</g>
<g font-size="5.4">
<text x="21.1" y="266.8">Изм.</text>
<text x="28.1" y="266.8">Лист</text>
<text x="76.1" y="266.8">Дата</text>
<text x="7.5" y="292.5" transform="rotate(-90 7.5 292.5)">КОМПАС-3Dv23Учебнаяверсия©2024ООО&quot;АСКОН-Системыпроектирования&quot;,Россия.Всеправазащищены.</text>
<text x="8.5" y="296.7">Недлякоммерческогоиспользования</text>
</g>
</svg>
